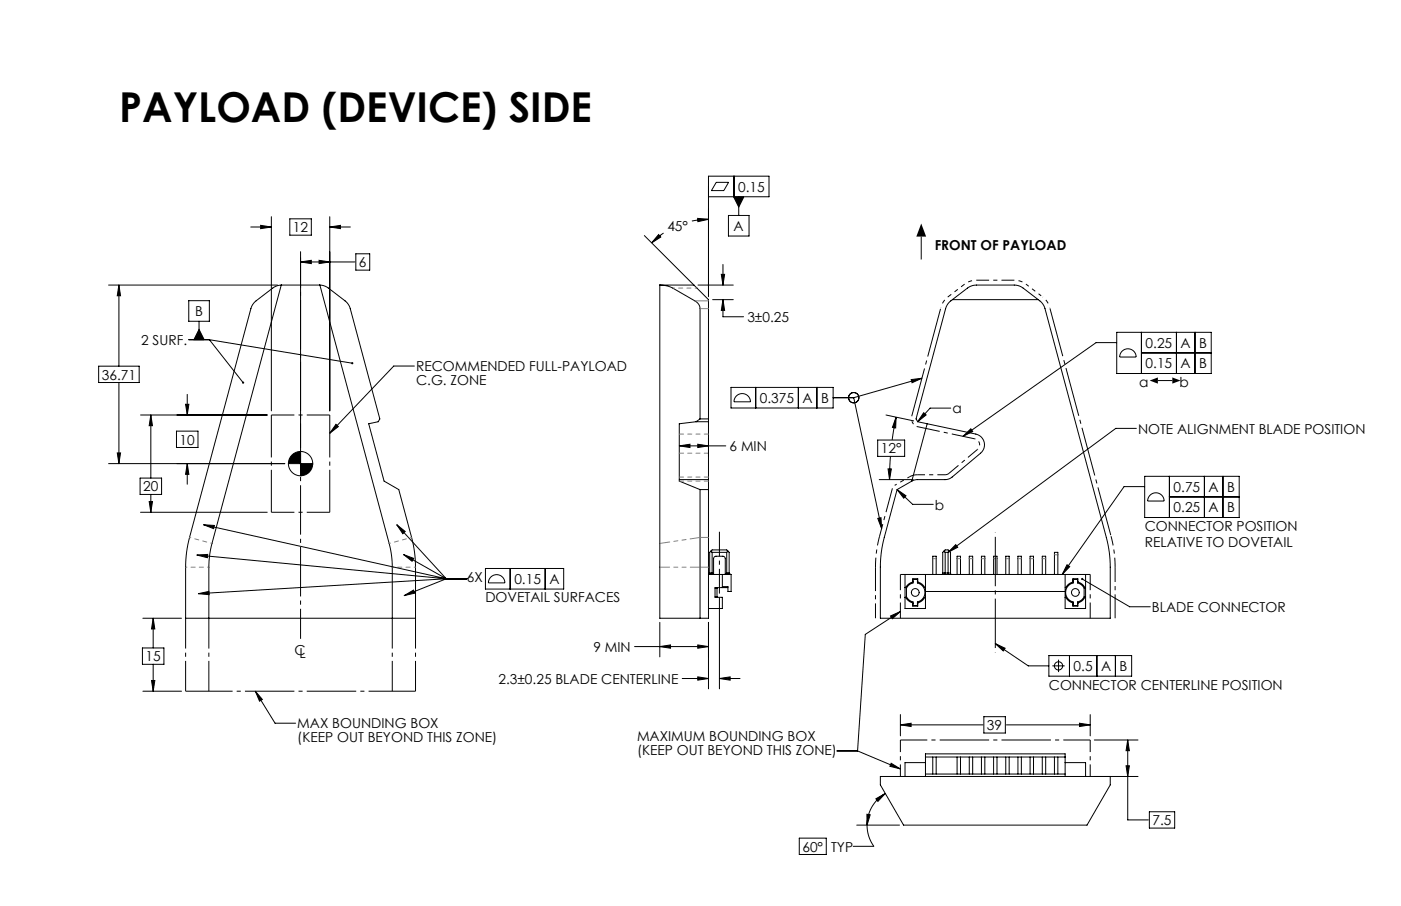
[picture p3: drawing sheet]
<svg xmlns="http://www.w3.org/2000/svg" width="432mm" height="279mm" viewBox="0 0 432 279" stroke-linecap="round" stroke-linejoin="round" font-family="sans-serif">
<g fill="none" stroke="#000" stroke-width=".31">
<path d="M220.7 56.2h3.8l-1.4 2.6h-3.8zM226.2 54.3v6.4M77.3 70h6.3M80.3 69.5l3.3 .5-3.3 .5zM83.6 66.8v59.9M89.3 67.5h6.7v5h-6.7zM92.6 77.6v60.5M101.6 70l3.3-.5v1zM101.6 66.8v59.9M101.6 70h6.4M109.7 78.3h4.3v5h-4.3zM198.6 72.6l15.3 15.3"/>
<path d="M203 72.3l.7 .8-2.9 1.8zM204.5 71.9l-3.7 3M215 67.3l3.4 .3-3.3 .8zM218.4 67.6l-5.2 .6M218.4 60.7h18.6v-6.4h-18.6v37.2M224.5 66.4h6.4v6.4h-6.4zM226.1 60.7h3.2l-1.6 3.2zM227.7 60.7v5.7M283.9 73v7M33.5 87.9h52M36.6 87.9l.6 3.3h-1.1zM36.6 87.9v25"/>
<path d="M58.2 92.7h6.3v6.4h-6.3zM61.3 99.1v5.7M86.7 87.9l-21.4 79.7a28.3 28.3 0 0 0-.9 7.3v15.8M86.7 87.9h11.9M86.7 87.9l-1.1 .2-1.5 .7-5.5 4.3-1.1 1.6-19.1 71a35.4 35.4 0 0 0-1.2 9.2v15.8h70.9v-15.8a35.4 35.4 0 0 0-1.2-9.2l-4-14.7-4.5-2.6-4.8-17.7 3-.6 .5-.9-9.3-34.5-1.1-1.6-5.5-4.3-1.5-.7-1.1-.2M92.6 80.8l3.3-.5v1zM92.6 80.8h16.7M98.3 80.3l3.3 .5-3.3 .5zM98.6 87.9l21.3 79.7a28.3 28.3 0 0 1 1 7.3v15.8M203.4 87.9v102.8h15v-42.8M203.4 87.9l1.8 .2 2.1 .7 7.3 4.3 .7 .7 .4 .9 .1 34.5M203.4 87.9h.1"/>
<path d="M203.4 87.9h10.5M213.9 87.9l4.5 4.5v47.4M215.1 87.9h10.9M219.6 92.4h6.4M222.3 84.6h1l-.5 3.3zM222.8 92.4l.5 3.3h-1zM222.8 92.4v5.3h6.4M222.8 81.6v6.3M293.5 92.4h26.5M30.4 112.9h12.5v5.1h-12.5zM36.6 118v25M58.2 104.8h6.3"/>
<path d="M61.3 101.6l1.6 3.2h-3.1zM64.5 104.8l44.1 7.2M64.5 104.8l10.4 13.2M127.7 112.9h-6.3l-19.8 20.7M225.3 119.5h31.5v6.3h-31.5zM232.9 119.5v6.3M246.1 119.5v6.3M251.8 119.5v6.3M280.8 117.1l3.3-.5-3 1.4zM284.1 116.6l-21 6M344.2 102.5h29.1v12.7h-29.1zM344.2 105.7h-6.4l-41 28.9"/>
<path d="M345.9 108.3a2.54 2.54 0 0 1 2.7-.5 2.54 2.54 0 0 1 1.6 2.3h-5.1l.2-.9zM351.8 102.5v12.7M351.8 108.8h21.5M356.9 117.4h4.4M362.6 102.5v12.7M368.3 102.5v12.7M36.1 139.7h1.1l-.6 3.3zM43.3 128h39.1M46.5 128l.5 3.3h-1zM46.5 128v19.4M54.4 133h6.6v5h-6.6zM57.2 124.7h1l-.5 3.3z"/>
<path d="M57.7 121.6v6.4M92.5 139.2l.1 3.7-3.7-.1M92.5 139.2a3.7 3.7 0 0 0-3.6 3.6M92.5 139.2a3.7 3.7 0 0 1 3.9 3.9M103.5 130.9l.8 .7-2.7 2zM209.4 137.5l3.3-.5v1zM209.4 137.5h14.3M214.5 130.1l-5.1 .6v17.7l6.4 2.6M214.5 130.1h3.9M215.1 137l3.3 .5-3.3 .5zM215.8 129.2l-1.3 .9M215.8 129.2h2.6"/>
<path d="M218.4 135.1v12.8M227 122.1a2.54 2.54 0 0 1 2.8-.5 2.54 2.54 0 0 1 1.5 2.3h-5.1l.2-.9zM256.8 122.6h6.3M263.1 122.6l8.6 40.4M270.5 135.7h8.3v5h-8.3zM273.1 128l8.5 1.8M276.2 128.6l-.1 3.4-1-.2zM276.2 128.6l-1.2 7.1M282.8 130.1l-.5-.9 9.1-34a4.5 4.5 0 0 1 1.7-2.4l5.6-4.3 2.2-.6 12.9 .2 1.5 .7 5.2 4a4.5 4.5 0 0 1 1.6 2.4l18.9 70.5a35.4 35.4 0 0 1 1.2 9.2v15.8h-70.9v-15.8a35.4 35.4 0 0 1 1.2-9.2l4-14.7M282.8 130.1l18 3.8a3.4 3.4 0 0 1 2.5 2.5 3.4 3.4 0 0 1-1.1 3.4l-9.5 7.8-1.4 .3-9.2 .1-5.6 3M284.7 127.3l.7 .7-2.6 2.1zM285.8 130.7l-4.8 17.7"/>
<path d="M293 125.9h-6.3l-3.9 4.2M296.8 134.6l2.4-2.4 .6 .9zM350.2 132.1h-6.3l-51.7 38.2M33.5 143h54.3M43.2 147.4h6.6v5.1h-6.6zM43.3 158h39.1M46 154.7h1l-.5 3.3zM46.5 152.5v5.5M57.7 143l.5 3.3h-1zM57.7 143v6.3M88.9 142.8a3.7 3.7 0 0 0 3.9 3.9M96.4 143.1l-3.7-.1 .1 3.7"/>
<path d="M96.4 143.1a3.7 3.7 0 0 1-3.6 3.6M209.4 147.9h9M215.8 151v39.7M215.8 151h2.6M270.5 159.9l1-.2 .2 3.3zM271 147.9h10.5M273.7 144.6h1l-.5 3.3zM274.4 140.7l-.2 7.2M276.5 151l2.7 1.9-.7 .7zM276.5 151l4.8 4.5h6.3M352.8 146.9h29.1v12.7h-29.1zM352.8 150.1h-6.4l-19 27.1"/>
<path d="M354.5 152.7a2.54 2.54 0 0 1 2.8-.5 2.54 2.54 0 0 1 1.5 2.3h-5.1l.3-1.1zM360.4 146.9v12.7M360.4 153.2h21.5M371.2 146.9v12.7M376.9 146.9v12.7M60.7 171.2l3.3-.2-.1 1zM60.7 171.2l76.8 7.3M62.7 161.8l3.4 .2-.2 1zM62.7 161.8l74.8 16.7M122.3 161.8l2.6 2.1-.8 .7zM122.3 161.8l15.2 16.7M124.4 171l3.1 1.2-.5 .9z"/>
<path d="M124.4 171l13.1 7.5M137.5 178.5h6.4M137.5 178.5l-76.4 4.6M137.5 178.5l-12.9 5.2M149.6 175.3h24.1v6.4h-24.1zM151.3 177.9a2.54 2.54 0 0 1 2.8-.5 2.54 2.54 0 0 1 1.5 2.4h-5.1l.3-1.1zM157.2 175.3v6.4M168 175.3v6.4M218.4 177.2h6.9v5.2h-.9v-1.5h-1.8M218.7 176.7h.8M218.7 176.7l-.3 .4M218.7 176.7v-6.4l.8-.7h4.5l.7 .7v6.4"/>
<path d="M219.1 170l.4 .3M219.2 176.9l-.1 .3M219.2 176.9h.7M219.5 176.7l-.3 .2M219.5 170.3h4.5M219.5 170.3v6.4M219.9 177.2v-5.1l.3-.3 .5-.3h2.2l.6 .5v5.2M222.6 177.2v4M223.5 176.9h.8M224 176.7l.3 .2M224 176.7h.7M224 170.3v6.4"/>
<path d="M224.3 176.9l.1 .3M224.4 170l-.4 .3M224.7 176.7l.5 .5M281.3 179.3h.1M281.4 178.7h1.4v1.1a3 3 0 0 1 2.3 2.9 3 3 0 0 1-2.3 2.9v1.2h-1.4v-1.2a3 3 0 0 1-2-1.6v-2.6a3 3 0 0 1 2-1.6zM282.8 179.3h.1M285.2 177.2v10.5h-6.3v-10.5h55.7v10.5h-6.3v-10.5M287.5 177.2v-5.7h1v5.7M290.3 177.2l.3-.3v-6.6l.7-.7h.9l.8 .7v6.6l.2 .3M290.6 176.7h2.4M290.9 170l.4 .3M291.3 170.3h.9"/>
<path d="M291.3 170.3v6.4l-.2 .5M292.2 170.3v6.4l.2 .5M292.6 170l-.4 .3M294.6 168l.6 .8-3 1.5zM295 177.2v-5.7h1v5.7M298.7 177.2v-5.7h1.1v5.7M302.5 177.2v-5.7h1v5.7M306.2 177.2v-5.7h1.1v5.7M310 177.2v-5.7h1v5.7M313.7 177.2v-5.7h1.1v5.7M317.5 177.2v-5.7h1v5.7M321.2 177.2v-5.7h1.1v5.7"/>
<path d="M325 177.2v-6.9h1v6.9M328.9 174.2l.8 .6-2.3 2.4zM330.7 179.3h.1M330.8 178.7h1.3v1.1a3 3 0 0 1 2 1.6v2.6a3 3 0 0 1-2 1.6v1.2h-1.3v-1.2a3 3 0 0 1-2.4-2.9 3 3 0 0 1 2.4-2.9zM332.1 179.3h.1M333.5 178.6l14.7 8.5h6.3M43.9 199.8h6.6v5.1h-6.6zM44 190.7h11.9M47.2 190.7l.5 3.3h-1zM47.2 190.7v9.1M61.1 183.1l3.3-.7 .1 1zM124.6 183.7l2.8-1.7 .4 .9z"/>
<path d="M195.6 199.4h22.8M203.4 199.4l3.3-.5v1zM203.4 191.9v10.7M215.1 198.9l3.3 .5-3.3 .5zM218.4 191.9v20.5M220.4 184h.6M220.4 181.4h.6M221 181.2v3M221.7 184.3v28.1M224.4 181.2h-4v3h2.2v3.5h-4.2M274.5 190l3-1.4-2.5 2.2zM277.5 188.6l-10.8 7-2.4 36"/>
<path d="M278.9 184.2h.2a3.3 3.3 0 0 0 2.2 1.7v1h1.6v-1a3.3 3.3 0 0 0 2.1-1.7h.2M278.9 181.2h.2a3.3 3.3 0 0 1 2.2-1.7v-1h1.6v1a3.3 3.3 0 0 1 2.1 1.7h.2M281.3 186.1h.1M282.8 186.1h.1M285.2 182.4h43.1M306.8 198.5l3 1.4-.6 .9zM306.8 198.5l10.1 6.9h6.4M328.3 184.2h.2a3.3 3.3 0 0 0 2.2 1.7v1h1.5v-1a3.3 3.3 0 0 0 2.2-1.7h.2M328.3 181.2h.2a3.3 3.3 0 0 1 2.2-1.7v-1h1.5v1a3.3 3.3 0 0 1 2.2 1.7h.2M330.7 186.1h.1M332.1 186.1h.1M44 213.2h11.9"/>
<path d="M46.7 209.9h1l-.5 3.3zM47.2 204.9v8.3M78.7 213.2l2.2 2.5-.9 .5zM78.7 213.2l6.1 9.8h6.3M210.3 209.2h8.1M215.1 208.7l3.3 .5-3.3 .6zM221.7 209.2l3.3-.5v1.1zM221.7 209.2h6.4M323.3 202.2h25.5v6.3h-25.5zM324.3 205.4h3.9M326.2 203.4v3.9M329.6 202.2v6.3"/>
<path d="M338.1 202.2v6.3M343.8 202.2v6.3M258 231.6h6.3M264.3 231.6l13.2 5.5M274.7 235.4l2.8 1.7-3.2-.8zM277.5 223.5l3.3-.5v1.1zM277.5 220.4v6.5M277.5 223.5h25.4M285.2 239.5v-7h43.1v7M285.2 235.2h-6.3v4.3M285.2 238.7h43.1M285.2 233.5h43.1"/>
<path d="M287.5 233.5v5.2M288.5 233.5v5.2M295 233.5v5.2M296 233.5v5.2M298.7 233.5v5.2M299.8 233.5v5.2M302.5 233.5v5.2M303.2 221h6.7v5.1h-6.7zM303.5 233.5v5.2M306.2 233.5v5.2M307.3 233.5v5.2M310 233.5v5.2"/>
<path d="M310.2 223.5h25.8M311 233.5v5.2M313.7 233.5v5.2M314.8 233.5v5.2M317.5 233.5v5.2M318.5 233.5v5.2M321.2 233.5v5.2M322.3 233.5v5.2M325 233.5v5.2M326 233.5v5.2M328.3 235.2h6.3v4.3M332.7 223l3.3 .5-3.3 .6z"/>
<path d="M336 220.4v6.5M337.3 228.2h13.4M342.2 239.5v2.6l-7.2 12.4h-56.5l-7.2-12.4v-2.6h79.4M347.1 236.2h1l-.5 3.3zM347.6 228.2l.5 3.3h-1zM347.6 228.2v24.7h6.3M246.3 258.5h8.4v5h-8.4zM264.1 254.5h13.1M267.2 251.1l1 .2-1 3.2zM267.2 254.5l.6 3.4 1.5 3.1h-6.3M270 246.3l2.9-1.6-2.3 2.4zM272.9 244.7a11.3 11.3 0 0 0-5.7 9.8"/>
<path d="M354.2 250.3h7.8v5.1h-7.8z"/>
<circle cx="263.1" cy="122.6" r="1.59"/>
<circle cx="282.1" cy="182.7" r="1.2"/>
<circle cx="331.4" cy="182.7" r="1.2"/>
<circle cx="326.2" cy="205.4" r="1.27"/>
</g>
<path d="M64.4 174.9h-7.2M65.3 167.6l-6.9-1.9M119.9 167.6l7-1.9M120.9 174.9h7.2" fill="none" stroke="#808080" stroke-width=".31" stroke-dasharray="6.3 1.3 1.3 1.3 1.3 1.3" stroke-dashoffset="5.9"/>
<g fill="none" stroke="#808080" stroke-width=".31" stroke-dasharray="6.3 1.3 1.3 1.3 1.3 1.3">
<path d="M214.2 92.8h4.2M218.4 95.2h-2.6M215.8 165.7h2.6M215.8 174.9h2.6M288.5 172.3h-1M296 172.3h-1M299.8 172.3h-1.1M303.5 172.3h-1M307.3 172.3h-1.1M311 172.3h-1M314.8 172.3h-1.1M318.5 172.3h-1"/>
<path d="M322.3 172.3h-1.1M326 171.1h-1"/>
</g>
<path d="M203.4 174.9h12.4M203.4 167.6l12.4-1.9" fill="none" stroke="#808080" stroke-width=".31" stroke-dasharray="6.3 1.3 1.3 1.3 1.3 1.3" stroke-dashoffset="3.3"/>
<path d="M209.4 133.9h9M209.4 139.8h9M209.4 147.1h9M218.4 148.4h-9" fill="none" stroke="#808080" stroke-width=".31" stroke-dasharray="6.3 1.3 1.3 1.3 1.3 1.3" stroke-dashoffset="5"/>
<path d="M214.8 88.8h-7.5" fill="none" stroke="#808080" stroke-width=".31" stroke-dasharray="6.3 1.3 1.3 1.3 1.3 1.3" stroke-dashoffset="5.8"/>
<path d="M57.2 190.7v22.5M64.4 190.7v22.5M120.9 190.7v22.5M128.1 213.2v-22.5" fill="none" stroke="#000" stroke-width=".31" stroke-dasharray="15.2 1.3 1.3 1.3" stroke-dashoffset="5.9" stroke-linecap="butt"/>
<path d="M57.2 213.2h70.9" fill="none" stroke="#000" stroke-width=".31" stroke-dasharray="15.2 1.3 1.3 1.3" stroke-dashoffset=".8" stroke-linecap="butt"/>
<path d="M83.6 128v30M101.6 158v-30" fill="none" stroke="#000" stroke-width=".31" stroke-dasharray="15.2 1.3 1.3 1.3" stroke-dashoffset="2.1" stroke-linecap="butt"/>
<path d="M101.6 128h-18M83.6 158h18" fill="none" stroke="#000" stroke-width=".31" stroke-dasharray="15.2 1.3 1.3 1.3" stroke-dashoffset="8.1" stroke-linecap="butt"/>
<g fill="#000">
<path d="M283.9 68.9l1.5 4.1h-3z"/>
<path d="M36.6 87.9l.6 3.3h-1.1zM36.1 139.7h1.1l-.6 3.3z"/>
<path d="M354.3 117.4l2.6 .9v-1.9zM361.3 116.4l2.6 1-2.6 .9z"/>
<path d="M103.5 130.9l.8 .7-2.7 2zM78.7 213.2l2.2 2.5-.9 .5zM108.3 111.8v.4l.5 .1 .1-.2-.3-.1 .3 .1-.1-.3zM74.7 117.8v.4l.4 .1-.2-.3 .2 .3 .1-.5zM122.3 161.8l2.6 2.1-.8 .7zM61.1 183.1l3.3-.7 .1 1zM60.7 171.2l3.3-.2-.1 1zM62.7 161.8l3.4 .2-.2 1zM124.6 183.7l2.8-1.7 .4 .9zM124.4 171l3.1 1.2-.5 .9zM61.3 101.6l1.6 3.2h-3.1zM203.4 199.4l3.3-.5v1zM215.1 198.9l3.3 .5-3.3 .5zM221.7 209.2l3.3-.5v1.1zM215.1 208.7l3.3 .5-3.3 .6zM209.4 137.5l3.3-.5v1zM215.1 137l3.3 .5-3.3 .5zM215 67.3l3.4 .3-3.3 .8zM203 72.3l.7 .8-2.9 1.8zM222.3 84.6h1l-.5 3.3zM222.8 92.4l.5 3.3h-1zM226.1 60.7l1.6 3.2 1.6-3.2zM276.2 128.6l-.1 3.4-1-.2zM273.7 144.6h1l-.5 3.3zM333.3 178.3l.2 .3-.2-.2a.34 .34 0 0 0 .2 .5 .34 .34 0 0 0 .4-.5 .34 .34 0 0 0-.6-.1zM284.7 127.3l.7 .7-2.6 2.1zM276.5 151l2.7 1.9-.7 .7zM294.6 168l.6 .8-3 1.5zM296.8 134.6l2.4-2.4 .6 .9zM306.8 198.5l3 1.4-.6 .9zM280.8 117.1l3.3-.5-3 1.4zM270.5 159.9l1-.2 .2 3.3zM328.9 174.2l.8 .6-2.3 2.4zM270 246.3l2.9-1.6-2.3 2.4zM267.2 251.1l1 .2-1 3.2z"/>
<path d="M57.7 143l.5 3.3h-1zM57.2 124.7h1l-.5 3.3zM46.5 128l.5 3.3h-1zM46 154.7h1l-.5 3.3zM92.6 80.8l3.3-.5v1zM98.3 80.3l3.3 .5-3.3 .5zM101.6 70l3.3-.5v1zM80.3 69.5l3.3 .5-3.3 .5zM47.2 190.7l.5 3.3h-1zM46.7 209.9h1l-.5 3.3zM347.6 228.2l.5 3.3h-1zM347.1 236.2h1l-.5 3.3zM277.5 223.5l3.3-.5v1.1zM332.7 223l3.3 .5-3.3 .6z"/>
<path d="M274.7 235.4l2.8 1.7-3.2-.8zM274.5 190l3-1.4-2.5 2.2z"/>
</g>
<path d="M90 140.3l-.8 1.3-.3 1.3h3.7v-3.6l-1.3 .2zM92.7 143l.1 3.7 1.3-.3 1.2-.8 .8-1.1 .3-1.4z" fill-rule="evenodd" fill="#000"/>
<path d="M281 129.9l.5 .9M282.7 146.4l-1.2 .2-1.2 .5M291.3 146.4l1.2-.4M278.9 177.2h-1.4M334.6 177.2h1.4" fill="none" stroke="#000" stroke-width=".31" stroke-dasharray="15.2 1.3 1.3 1.3" stroke-linecap="butt"/>
<path d="M301.3 138.6a1.87 1.87 0 0 0 .6-1.9 1.87 1.87 0 0 0-1.5-1.4" fill="none" stroke="#000" stroke-width=".31" stroke-dasharray="15.2 1.3 1.3 1.3" stroke-dashoffset="15.1" stroke-linecap="butt"/>
<path d="M271.1 165.4l-1 5.1-.3 4.4M343.7 174.9l-.3-4.4-1-5.1" fill="none" stroke="#000" stroke-width=".31" stroke-dasharray="15.2 1.3 1.3 1.3" stroke-dashoffset="12.3" stroke-linecap="butt"/>
<path d="M292.1 91.6l-1.2 1.3-.9 1.9M300.9 86.4l-2.1 .4-1.5 .9M316.3 87.7l-1.6-.9-2.1-.4M323.5 94.8l-.9-1.9-1.2-1.3" fill="none" stroke="#000" stroke-width=".31" stroke-dasharray="15.2 1.3 1.3 1.3" stroke-dashoffset="15.2" stroke-linecap="butt"/>
<path d="M92.6 197v-117.6" fill="none" stroke="#000" stroke-width=".31" stroke-dasharray="15.2 1.3 1.3 1.3" stroke-dashoffset="6" stroke-linecap="butt"/>
<path d="M275 150.6l-3.9 14.8M221.7 164v19.1" fill="none" stroke="#000" stroke-width=".31" stroke-dasharray="15.2 1.3 1.3 1.3" stroke-dashoffset="7.6" stroke-linecap="butt"/>
<path d="M306.8 201.2v-37" fill="none" stroke="#000" stroke-width=".31" stroke-dasharray="15.2 1.3 1.3 1.3" stroke-dashoffset="-1.4" stroke-linecap="butt"/>
<path d="M280.3 147.1l-4.6 2.6" fill="none" stroke="#000" stroke-width=".31" stroke-dasharray="15.2 1.3 1.3 1.3" stroke-dashoffset="14.5" stroke-linecap="butt"/>
<path d="M291.3 146.4h-8.6" fill="none" stroke="#000" stroke-width=".31" stroke-dasharray="15.2 1.3 1.3 1.3" stroke-dashoffset="12.9" stroke-linecap="butt"/>
<path d="M301.3 138.6l-8.8 7.4" fill="none" stroke="#000" stroke-width=".31" stroke-dasharray="15.2 1.3 1.3 1.3" stroke-dashoffset="11.4" stroke-linecap="butt"/>
<path d="M282.5 131.5l17.9 3.8" fill="none" stroke="#000" stroke-width=".31" stroke-dasharray="15.2 1.3 1.3 1.3" stroke-dashoffset="8" stroke-linecap="butt"/>
<path d="M269.8 174.9v15.8M343.7 190.7v-15.8" fill="none" stroke="#000" stroke-width=".31" stroke-dasharray="15.2 1.3 1.3 1.3" stroke-dashoffset="7.9" stroke-linecap="butt"/>
<path d="M320.9 91.2l-4.6-3.5" fill="none" stroke="#000" stroke-width=".31" stroke-dasharray="15.2 1.3 1.3 1.3" stroke-dashoffset="14.2" stroke-linecap="butt"/>
<path d="M312.6 86.4h-11.7" fill="none" stroke="#000" stroke-width=".31" stroke-dasharray="15.2 1.3 1.3 1.3" stroke-dashoffset="11.3" stroke-linecap="butt"/>
<path d="M297.3 87.7l-5.2 3.9" fill="none" stroke="#000" stroke-width=".31" stroke-dasharray="15.2 1.3 1.3 1.3" stroke-dashoffset="13.9" stroke-linecap="butt"/>
<path d="M290 94.8l-9.1 34" fill="none" stroke="#000" stroke-width=".31" stroke-dasharray="15.2 1.3 1.3 1.3" stroke-dashoffset="-.5" stroke-linecap="butt"/>
<path d="M277.5 177.2v13.5M336 177.2v13.5" fill="none" stroke="#000" stroke-width=".31" stroke-dasharray="15.2 1.3 1.3 1.3" stroke-dashoffset="10.4" stroke-linecap="butt"/>
<path d="M342.4 165.4l-18.9-70.6" fill="none" stroke="#000" stroke-width=".31" stroke-dasharray="15.2 1.3 1.3 1.3" stroke-dashoffset="-.3" stroke-linecap="butt"/>
<path d="M277.5 239.5v-11.3M336 228.2v11.3" fill="none" stroke="#000" stroke-width=".31" stroke-dasharray="15.2 1.3 1.3 1.3" stroke-dashoffset="11.5" stroke-linecap="butt"/>
<path d="M277.5 228.2h58.5" fill="none" stroke="#000" stroke-width=".31" stroke-dasharray="15.2 1.3 1.3 1.3" stroke-dashoffset="6.9" stroke-linecap="butt"/>
<text font-size="12.7" x="36.7" y="37.5">PAYLOAD (DEVICE) SIDE</text>
<g font-size="4.2">
<text x="227.5" y="59.1">0.15</text>
<text x="90.3" y="71.6">12</text>
<text x="205.7" y="71.1">45°</text>
<text x="226.1" y="71.2">A</text>
<text x="288.1" y="77.1">FRONT OF PAYLOAD</text>
<text x="110.6" y="82.4">6</text>
<text x="60.1" y="97.5">B</text>
<text x="230.3" y="99.3">3±0.25</text>
<text x="43.5" y="106.4">2 SURF.</text>
<text x="353.1" y="107.3">0.25</text>
<text x="363.9" y="107.3">A</text>
<text x="369.6" y="107.3">B</text>
<text x="353.1" y="113.6">0.15</text>
<text x="363.9" y="113.6">A</text>
<text x="369.6" y="113.6">B</text>
<text x="31.4" y="117">36.71</text>
<text x="128.2" y="114.5">RECOMMENDED FULL-PAYLOAD</text>
<text x="128.2" y="118.7">C.G. ZONE</text>
<text x="351.1" y="119.3">a</text>
<text x="363.5" y="119.3">b</text>
<text x="234.2" y="124.2">0.375</text>
<text x="247.3" y="124.2">A</text>
<text x="253.1" y="124.2">B</text>
<text x="293.5" y="127.5">a</text>
<text x="55.4" y="137.1">10</text>
<text x="350.8" y="133.7">NOTE ALIGNMENT BLADE POSITION</text>
<text x="224.9" y="139.1">6 MIN</text>
<text x="271.5" y="139.8">12°</text>
<text x="44.1" y="151.6">20</text>
<text x="361.7" y="151.7">0.75</text>
<text x="372.5" y="151.7">A</text>
<text x="378.2" y="151.7">B</text>
<text x="288.2" y="157.2">b</text>
<text x="361.7" y="158">0.25</text>
<text x="372.5" y="158">A</text>
<text x="378.2" y="158">B</text>
<text x="352.8" y="163.7">CONNECTOR POSITION</text>
<text x="352.8" y="168.8">RELATIVE TO DOVETAIL</text>
<text x="143.9" y="179.4">6X</text>
<text x="149.6" y="185.8">DOVETAIL SURFACES</text>
<text x="158.5" y="180.1">0.15</text>
<text x="169.3" y="180.1">A</text>
<text x="355" y="188.8">BLADE CONNECTOR</text>
<text x="44.9" y="203.9">15</text>
<text x="90.7" y="201.9">C</text>
<text x="92.3" y="203.1">L</text>
<text x="182.9" y="201">9 MIN</text>
<text x="330.9" y="207">0.5</text>
<text x="339.4" y="207">A</text>
<text x="345.1" y="207">B</text>
<text x="153.6" y="210.8">2.3±0.25 BLADE CENTERLINE</text>
<text x="323.3" y="212.6">CONNECTOR CENTERLINE POSITION</text>
<text x="91.6" y="224.7">MAX BOUNDING BOX</text>
<text x="304.2" y="225.1">39</text>
<text x="91.6" y="228.8">(KEEP OUT BEYOND THIS ZONE)</text>
<text x="196.3" y="228.6">MAXIMUM BOUNDING BOX</text>
<text x="196.3" y="232.8">(KEEP OUT BEYOND THIS ZONE)</text>
<text x="355.2" y="254.5">7.5</text>
<text x="247.3" y="262.6">60°</text>
<text x="256.2" y="262.6">TYP</text>
</g>
</svg>
